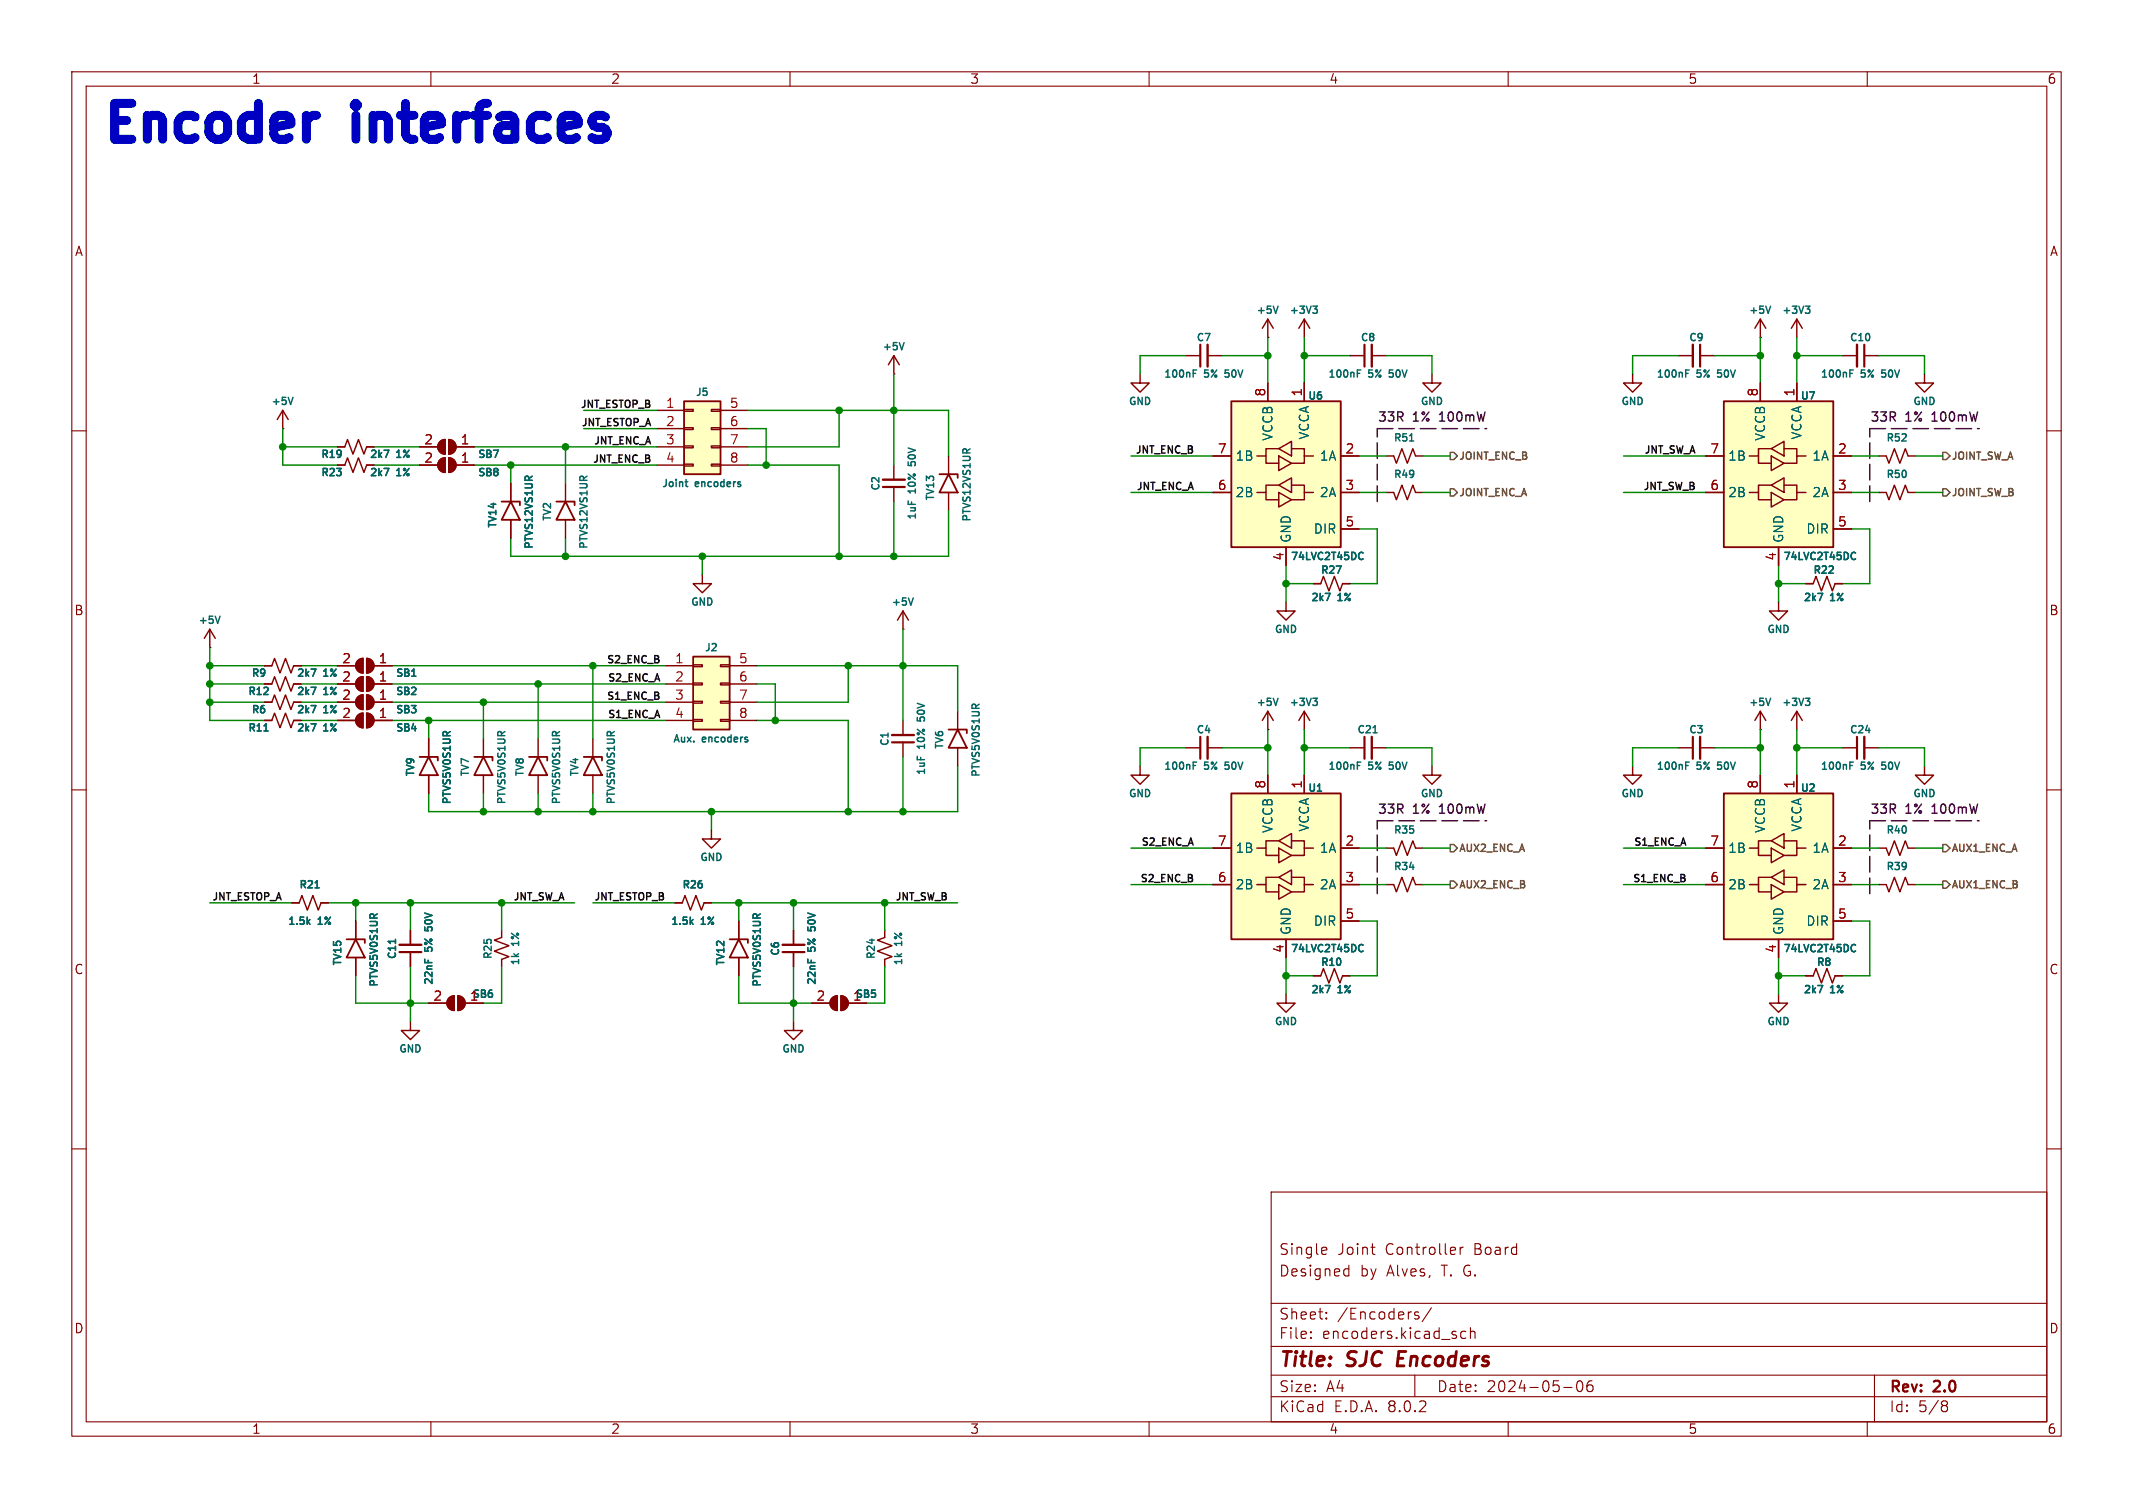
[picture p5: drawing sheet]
<svg xmlns="http://www.w3.org/2000/svg" width="297mm" height="210mm" viewBox="0 0 297 210" stroke-linecap="round" stroke-linejoin="round" font-family="sans-serif">
<g fill="none" stroke="#840000" stroke-width=".15">
<path d="M10 10h277v190h-277zM12 12h273v186h-273zM60 10v2M110 10v2M160 10v2M210 10v2M260 10v2M10 60h2M285 60h2M10 110h2M285 110h2M10 160h2"/>
<path d="M285 160h2M177 166h108v32h-108zM184.2 173.7l.5 .1v.3l-.7 .1M184.7 174.6l-.5 .1M187.4 176.7l.4 .1M187.8 176.2v1.5M187.8 177.6l-.4 .1M190.9 173.7h.6M191.3 174.7h.2M203.3 173.7v1M203.7 173.7l-.2 .1-.2 .2M60 198v2"/>
<path d="M110 198v2M160 198v2M177 194.5h108M177 191.5h108M177 187.5h108M177 181.5h108M182.5 186.3h.1l-.1 .1M182.5 186.3v.1M182.5 185.5v.1M182.5 185.5h.1l-.1 .1M184.7 183.6v.1M184.7 183.6h-.1l.1 .1"/>
<path d="M184.7 182.8v.1M184.7 182.8h-.1l.1 .1M197 183v.1l.5 .2 .1 .1-.1 .2-.1 .1-.4-.1M197 191.5v3M197.5 182.8l-.3-.1-.2 .2M199.3 182.1l-1.3 2M204.1 185.5l-.4-.1-.3 .3v.4l.1 .2 .2 .1 .4-.1M204.7 185.5a.37 .37 0 0 1 .7 .1v.8M204.7 184.9v1.5M210 198v2M217.7 193.2h1.2M219.7 192.4a.36 .36 0 0 1 .3-.1 .36 .36 0 0 1 .3 .3 .77 .77 0 0 1-.4 1.2 .91 .91 0 0 1-.2-1.4z"/>
<path d="M221.7 192.3a.59 .59 0 0 0-.7 .6v.6l.1 .2 .4 .1 .2-.1 .1-.5-.1-.3h-.5l-.2 .3M260 198v2M261 191.5v6.5M270.6 195.1l.4 .1a.31 .31 0 0 1 .2 .3 .31 .31 0 0 1-.3 .2M270.6 195.7h.3M270.9 195.7l.2 .2 .1 .4-.3 .3h-.3"/>
</g>
<path d="M194.8 188.2l-.3 2h1" fill="none" stroke="#840000" stroke-width=".4"/>
<g fill="none" stroke="#840000" stroke-width=".2">
<path d="M227.3 52.1v1.2h1.3l-1.3 1.3-1.2-1.3h1.2M233.7 49.5h2M236.7 49.5h2.1M245.1 47h.1M245.1 44.5v2.5M245.1 44.5l.8 1.2M245.1 44.5l-.8 1.2M250.2 44.5v2.5M250.2 44.5l-.8 1.2M250.2 44.5l.8 1.2M245.1 99.1l-.8 1.2M245.1 99.1v2.5"/>
<path d="M245.1 99.1l.8 1.2M250.2 99.1l.8 1.2M250.2 99.1v2.5M250.2 99.1l-.8 1.2M82.5 102.9v2.5M82.5 108v2.5M245.1 101.6h.1M256.5 104.1h2.1M259.6 104.1h2M261.6 118.1h1l.4 1 .8-2 .7 2 .8-2 .4 1h1M268 106.7v1.3h-1.3l1.3 1.2 1.2-1.2h-1.2M40.6 125.7h1.1l.3-1 .8 2 .8-2 .7 2 .4-1h1"/>
<path d="M69.8 129.5v1.1l-1 .3 2.1 .8-2.1 .8 2.1 .7-1.1 .4v1M261.6 123.2h1l.4 1 .8-2 .7 2 .8-2 .4 1h1M57.1 142.2v1.3h1.3l-1.3 1.3-1.2-1.3h1.2"/>
</g>
<g fill="none" stroke="#006464" stroke-width=".2">
<path d="M234.7 52h.4M234.7 51.5h.5M246.5 42.6l-.3 1M251.4 42.6h.6l-.3 .4 .3 .1v.3l-.2 .2h-.3M246.5 97.2l-.3 1M251.4 97.2h.6l-.3 .4 .3 .1v.4l-.2 .1h-.3M84.6 101.9h.4M85.5 101.9l-.4 .3M257.6 106.6h.3M257.6 106.1h.5M42.9 128.3l.3 .4M43.2 128.1l-.4 .3"/>
<path d="M43.9 123.6h.5"/>
</g>
<path d="M235.7 48v3.1M259.6 102.6v3.1" fill="none" stroke="#840000" stroke-width=".33"/>
<path d="M236.7 48v3.1M258.6 102.6v3.1" fill="none" stroke="#840000" stroke-width=".3"/>
<path d="M81.3 105.4h2.5v.5M82.5 105.4l1.3 2.6h-2.5z" fill="none" stroke="#840000" stroke-width=".25"/>
<path d="M171.4 110.5h15.3v20.3h-15.3z" fill="#ffffc2"/>
<path d="M171.4 110.5h15.3v20.3h-15.3zM48.3 130.8h2.5v.5M49.5 130.8l1.3 2.6h-2.5z" fill="none" stroke="#840000" stroke-width=".25"/>
<g fill="none" stroke="#840000" stroke-width=".2">
<path d="M36.8 97.8h1l.4-1 .8 2 .8-2 .7 2 .4-1h1M47 92.7h2.5M47 95.3h2.5M49.8 92l.4-.2 .3-.1v2a1.02 1.02 0 0 1-.9-.6 1.02 1.02 0 0 1 .2-1.1zM49.8 94.5l.4-.2 .3-.1v2.1a1.02 1.02 0 0 1-.9-.7 1.02 1.02 0 0 1 .2-1.1zM49.8 99.6l.4-.2 .3-.1v2a1.02 1.02 0 0 1-.9-.6 1.02 1.02 0 0 1 .2-1.1zM51.1 91.7a1.02 1.02 0 0 1 1 1 1.02 1.02 0 0 1-1 1zM51.1 94.2a1.02 1.02 0 0 1 1 1.1 1.02 1.02 0 0 1-1 1zM51.1 99.3a1.02 1.02 0 0 1 1 1 1.02 1.02 0 0 1-1 1zM52.1 92.7h2.5M52.1 95.3h2.5M247.6 83.8v1.3h1.3l-1.3 1.3-1.2-1.3h1.2"/>
<path d="M36.8 100.3h1l.4-1 .8 2 .8-2 .7 2 .4-1h1M47 100.3h2.5M52.1 100.3h2.5M168.9 118.1h2.5M176.3 118.1v1h1.8M176.5 108v2.5M178.1 117.1l1.7-1v2zM178.1 117.1h-1.8v1h-1.3M178.1 118.1l1.7 1-1.7 1zM179.8 117.1h1.8v1M181.6 108v2.5M182.9 118.1h-1.3v1h-1.8"/>
<path d="M186.7 118.1h2.5M227.3 106.7v1.3h1.3l-1.3 1.2-1.2-1.2h1.2M233.7 104.1h2M236.7 104.1h2.1M49.5 128.3v2.5M49.5 133.4v2.5M94 125.7h1l.4-1 .7 2 .8-2 .8 2 .3-1h1.1M168.9 123.2h2.5M176.3 123.2v1h1.8M178.1 122.2l1.7-1v2zM178.1 122.2h-1.8v1h-1.3M178.1 123.2l1.7 1-1.7 1z"/>
<path d="M179.1 130.8v2.6M179.8 122.2h1.8v1M182.9 123.2h-1.3v1h-1.8M186.7 123.2h2.5M186.7 128.3h2.5M247.6 138.4v1.3h1.3l-1.3 1.3-1.2-1.3h1.2"/>
</g>
<g fill="none" stroke="#006464" stroke-width=".2">
<path d="M43.3 98.3h.7l-.4 1M57.3 94.2h.6M36.8 101.8h.5M43.3 100.8h.7l-.4 1M183.4 110.2h.6M234.7 106.6h.4M234.7 106.1h.5M51.6 127.3h.4M52.5 127.3l-.5 .3M96.2 128.3l.3 .4M96.5 128.1l-.4 .3M189.4 131.6l.2-.1 .2 .1"/>
<path d="M189.8 132.4l-.2 .1h-.2"/>
</g>
<g fill="#840000" stroke="#840000" stroke-width=".2">
<path d="M51.1 91.7a1.02 1.02 0 0 1 1 1 1.02 1.02 0 0 1-1 1z"/>
<path d="M49.8 92l.4-.2 .3-.1v2a1.02 1.02 0 0 1-.9-.6 1.02 1.02 0 0 1 .2-1.1z"/>
<path d="M51.1 94.2a1.02 1.02 0 0 1 1 1.1 1.02 1.02 0 0 1-1 1z"/>
<path d="M49.8 94.5l.4-.2 .3-.1v2.1a1.02 1.02 0 0 1-.9-.7 1.02 1.02 0 0 1 .2-1.1z"/>
<path d="M51.1 99.3a1.02 1.02 0 0 1 1 1 1.02 1.02 0 0 1-1 1z"/>
<path d="M49.8 99.6l.4-.2 .3-.1v2a1.02 1.02 0 0 1-.9-.6 1.02 1.02 0 0 1 .2-1.1z"/>
</g>
<path d="M236.7 102.6v3.1" fill="none" stroke="#840000" stroke-width=".33"/>
<path d="M235.7 102.6v3.1" fill="none" stroke="#840000" stroke-width=".3"/>
<path d="M171.4 55.9h15.3v20.3h-15.3z" fill="#ffffc2"/>
<path d="M171.4 55.9h15.3v20.3h-15.3zM73.7 105.4h2.5v.5M74.9 105.4l1.3 2.6h-2.5z" fill="none" stroke="#840000" stroke-width=".25"/>
<g fill="none" stroke="#840000" stroke-width=".2">
<path d="M176.5 53.3v2.6M181.6 53.3v2.6M188 49.5h2M191 49.5h2M168.9 63.5h2.5M168.9 68.6h2.5M176.3 68.6v1h1.8M176.3 63.5v1h1.8M178.1 67.6l1.7-1.1v2.1zM178.1 62.5l1.7-1v2zM178.1 67.6h-1.8v1h-1.3M178.1 62.5h-1.8v1h-1.3"/>
<path d="M178.1 68.6l1.7 1-1.7 1zM178.1 63.5l1.7 1-1.7 1zM179.1 76.2v2.5M179.8 67.6h1.8v1M179.8 62.5h1.8v1M182.9 68.6h-1.3v1h-1.8M182.9 63.5h-1.3v1h-1.8M186.7 63.5h2.5M186.7 68.6h2.5M186.7 73.7h2.5M193 68.6h1.1l.3 1 .8-2 .8 2 .7-2 .4 1h1M47 97.8h2.5"/>
<path d="M49.8 97.1l.4-.3h.3v2a1.02 1.02 0 0 1-.9-.6 1.02 1.02 0 0 1 .2-1.1zM51.1 96.8a1.02 1.02 0 0 1 1 1 1.02 1.02 0 0 1-1 1zM52.1 97.8h2.5M176.5 99.1v2.5M176.5 99.1l-.7 1.2M176.5 99.1l.8 1.2M179.1 83.8v1.3h1.2l-1.2 1.3-1.3-1.3h1.3M181.6 99.1v2.5M181.6 99.1l.8 1.2M181.6 99.1l-.8 1.2M182.9 81.3h1l.4-1 .7 2 .8-2 .8 2 .3-1h1.1M74.9 102.9v2.5"/>
<path d="M74.9 108v2.5M99.1 115.6v1.2h1.2l-1.2 1.3-1.3-1.3h1.3M165.1 104.1h2M168.1 104.1h2.1M176.5 101.6h.1M188 104.1h2M191 104.1h2M193 118.1h1.1l.3 1 .8-2 .8 2 .7-2 .4 1h1M199.4 106.7v1.3h-1.3l1.3 1.2 1.3-1.2h-1.3M193 123.2h1.1l.3 1 .8-2 .8 2 .7-2 .4 1h1"/>
</g>
<g fill="none" stroke="#006464" stroke-width=".2">
<path d="M189 52h.3M189 51.5h.5M189.4 77l.2-.1 .2 .1M189.8 77.8l-.2 .1h-.2M178 97.2l-.4 1M182.8 97.2h.6l-.3 .4 .3 .1v.4l-.2 .1h-.3M184.5 82.6h.7l-.4 1M77 101.9h.4M77.9 101.9l-.5 .3M166.1 106.6h.4M166.1 106.1h.5M189 106.6h.3"/>
<path d="M189 106.1h.5M191.2 102.1h.6"/>
</g>
<path d="M191 48v3.1M168.1 102.6v3.1M191 102.6v3.1" fill="none" stroke="#840000" stroke-width=".33"/>
<path d="M190 48v3.1M167.1 102.6v3.1M190 102.6v3.1" fill="none" stroke="#840000" stroke-width=".3"/>
<g fill="#840000" stroke="#840000" stroke-width=".2">
<path d="M51.1 96.8a1.02 1.02 0 0 1 1 1 1.02 1.02 0 0 1-1 1z"/>
<path d="M49.8 97.1l.4-.3h.3v2a1.02 1.02 0 0 1-.9-.6 1.02 1.02 0 0 1 .2-1.1z"/>
</g>
<path d="M240 110.5h15.3v20.3h-15.3z" fill="#ffffc2"/>
<path d="M240 110.5h15.3v20.3h-15.3z" fill="none" stroke="#840000" stroke-width=".25"/>
<g fill="none" stroke="#840000" stroke-width=".2">
<path d="M199.4 52.1v1.2h-1.3l1.3 1.3 1.3-1.3h-1.3M193 63.5h1.1l.3 1 .8-2 .8 2 .7-2 .4 1h1M237.5 118.1h2.5M244.9 118.1v1h1.7M245.1 108v2.5M246.6 117.1l1.8-1v2zM246.6 117.1h-1.7v1h-1.3M246.6 118.1l1.8 1-1.8 1zM248.4 117.1h1.8v1M250.2 108v2.5M251.5 118.1h-1.3v1h-1.8M255.3 118.1h2.5"/>
<path d="M237.5 123.2h2.5M244.9 123.2v1h1.7M246.6 122.2l1.8-1v2zM246.6 122.2h-1.7v1h-1.3M246.6 123.2l1.8 1-1.8 1zM247.6 130.8v2.6M248.4 122.2h1.8v1M251.5 123.2h-1.3v1h-1.8M251.5 135.9h1l.4-1 .7 2 .8-2 .7 2 .4-1h1M255.3 123.2h2.5M255.3 128.3h2.5"/>
</g>
<path d="M196.3 61.4h.5M253.1 137.2h.7l-.4 1M257.9 131.6l.3-.1 .2 .1M258.4 132.4l-.2 .1h-.3" fill="none" stroke="#006464" stroke-width=".2"/>
<path d="M96.5 91.4h5.1v10.2h-5.1z" fill="#ffffc2"/>
<g fill="none" stroke="#840000" stroke-width=".2">
<path d="M124.5 52.1h.1M124.5 49.5l-.8 1.3M124.5 49.5v2.6M124.5 49.5l.7 1.3M92.7 92.7h3.8M92.7 95.3h3.8M92.7 97.8h3.8M96.5 97.7h1.3v.2h-1.3zM96.5 95.1h1.3v.3h-1.3zM96.5 92.6h1.3v.2h-1.3zM100.3 97.7h1.3v.2h-1.3zM100.3 95.1h1.3v.3h-1.3z"/>
<path d="M100.3 92.6h1.3v.2h-1.3zM101.6 92.7h3.8M101.6 95.3h3.8M101.6 97.8h3.8M133.3 99.1v2.5M59.7 102.9v2.5M59.7 108v2.5M67.3 102.9v2.5M67.3 108v2.5M92.7 100.3h3.8M96.5 100.2h1.3v.3h-1.3zM100.3 100.2h1.3v.3h-1.3z"/>
<path d="M101.6 100.3h3.8M125.7 100.3v2.1M125.7 103.4v2M133.3 104.1v2.6M102.9 128.3v2.5M102.9 133.4v2.5M110.5 129.5v2.1M110.5 132.6v2M110.5 142.2v1.3h1.3l-1.3 1.3-1.3-1.3h1.3"/>
</g>
<path d="M96.5 91.4h5.1v10.2h-5.1zM58.4 105.4h2.6v.5M59.7 105.4l1.3 2.6h-2.6zM66 105.4h2.6v.5M67.3 105.4l1.3 2.6h-2.6zM132.1 101.6h2.5v.5M133.3 101.6l1.3 2.5h-2.5zM101.6 130.8h2.5v.5M102.9 130.8l1.2 2.6h-2.5z" fill="none" stroke="#840000" stroke-width=".25"/>
<path d="M125.9 47.7l-.3 1M135.4 98.1h.4M136.3 98.1l-.4 .3M61.8 101.9h.3M62.7 101.9l-.5 .3M69.4 101.9h.3M70.3 101.9l-.5 .3M103.8 103h.3v.2l-.1 .1h-.2M103.8 102.7h.3M105 127.3h.3M105.9 127.3l-.5 .3M112.5 133.6v.5" fill="none" stroke="#006464" stroke-width=".2"/>
<path d="M124.2 102.4h3.1M109 131.6h3" fill="none" stroke="#840000" stroke-width=".33"/>
<path d="M124.2 103.4h3.1M109 132.6h3" fill="none" stroke="#840000" stroke-width=".3"/>
<path d="M240 55.9h15.3v20.3h-15.3z" fill="#ffffc2"/>
<path d="M240 55.9h15.3v20.3h-15.3z" fill="none" stroke="#840000" stroke-width=".25"/>
<g fill="none" stroke="#840000" stroke-width=".2">
<path d="M39.4 59.7h.1M39.4 57.2l-.8 1.2M39.4 57.2v2.5M39.4 57.2l.7 1.2M245.1 53.3v2.6M250.2 53.3v2.6M237.5 63.5h2.5M237.5 68.6h2.5M244.9 68.6v1h1.7M244.9 63.5v1h1.7M246.6 67.6l1.8-1.1v2.1zM246.6 62.5l1.8-1v2z"/>
<path d="M246.6 67.6h-1.7v1h-1.3M246.6 62.5h-1.7v1h-1.3M246.6 68.6l1.8 1-1.8 1zM246.6 63.5l1.8 1-1.8 1zM247.6 76.2v2.5M248.4 67.6h1.8v1M248.4 62.5h1.8v1M251.5 68.6h-1.3v1h-1.8M251.5 63.5h-1.3v1h-1.8M255.3 63.5h2.5M255.3 68.6h2.5M255.3 73.7h2.5"/>
</g>
<path d="M40.8 55.3l-.3 1M257.9 77l.3-.1 .2 .1M258.4 77.8l-.2 .1h-.3" fill="none" stroke="#006464" stroke-width=".2"/>
<path d="M95.2 55.9h5.1v10.1h-5.1z" fill="#ffffc2"/>
<g fill="none" stroke="#840000" stroke-width=".2">
<path d="M91.4 57.2h3.8M91.4 59.7h3.8M95.2 59.6h1.3v.2h-1.3zM95.2 57h1.3v.3h-1.3zM99.1 59.6h1.2v.2h-1.2zM99.1 57h1.2v.3h-1.2zM100.3 57.2h3.8M100.3 59.7h3.8M158.7 52.1v1.2h1.3l-1.3 1.3-1.2-1.3h1.2M165.1 49.5h2M168.1 49.5h2.1M176.5 47h.1"/>
<path d="M176.5 44.5l-.7 1.2M176.5 44.5v2.5M176.5 53.3v2.6M176.5 44.5l.8 1.2M181.6 44.5l.8 1.2M181.6 44.5v2.5M181.6 53.3v2.6M181.6 44.5l-.8 1.2M245.1 53.3v2.6M250.2 53.3v2.6M256.5 49.5h2.1M259.6 49.5h2"/>
<path d="M268 52.1v1.2h-1.3l1.3 1.3 1.2-1.3h-1.2M47 64.8h1l.4-1 .7 2 .8-2 .8 2 .4-1h1M47 62.2h1l.4-1 .7 2 .8-2 .8 2 .4-1h1M58.4 62.2h2.6M58.4 64.8h2.6M61.3 64.1l.3-.3h.4v2a1.02 1.02 0 0 1-1-.6 1.02 1.02 0 0 1 .3-1.1zM61.3 61.5l.3-.2 .4-.1v2a1.02 1.02 0 0 1-1-.6 1.02 1.02 0 0 1 .3-1.1zM62.5 63.8a1.02 1.02 0 0 1 1 1 1.02 1.02 0 0 1-1 1zM62.5 61.2a1.02 1.02 0 0 1 1 1 1.02 1.02 0 0 1-1 1zM63.5 62.2h2.5M63.5 64.8h2.5M71.1 67.3v2.6"/>
<path d="M71.1 72.4v2.5M78.7 67.3v2.6M78.7 72.4v2.5M91.4 62.2h3.8M91.4 64.8h3.8M95.2 64.6h1.3v.3h-1.3zM95.2 62.1h1.3v.3h-1.3zM99.1 64.6h1.2v.3h-1.2zM99.1 62.1h1.2v.3h-1.2zM100.3 62.2h3.8M100.3 64.8h3.8M124.5 64.8v2"/>
<path d="M124.5 67.8v2.1M132.1 63.5v2.5M132.1 68.6v2.5M168.9 68.6h2.5M168.9 63.5h2.5M179.1 76.2v2.5M186.7 68.6h2.5M186.7 63.5h2.5M186.7 73.7h2.5M237.5 68.6h2.5M237.5 63.5h2.5M247.6 76.2v2.5"/>
<path d="M255.3 68.6h2.5M255.3 63.5h2.5M255.3 73.7h2.5M261.6 68.6h1l.4 1 .8-2 .7 2 .8-2 .4 1h1M261.6 63.5h1l.4 1 .8-2 .7 2 .8-2 .4 1h1M29.2 90.2h.1M29.2 87.6l-.8 1.3M29.2 87.6v2.6M29.2 87.6l.8 1.3M36.8 95.3h1l.4-1.1 .8 2.1 .8-2.1 .7 2.1 .4-1h1M36.8 92.7h1l.4-1 .8 2 .8-2 .7 2 .4-1h1M36.8 97.8h1"/>
<path d="M40.9 97.8h1M47 95.3h2.5M47 92.7h2.5M47 97.8h2.5M52.1 95.3h2.5M52.1 92.7h2.5M52.1 97.8h2.5M97.8 80v1.3h1.3l-1.3 1.3-1.3-1.3h1.3M125.7 87.6h.1M125.7 85.1l-.7 1.3M125.7 85.1v2.5M125.7 85.1l.8 1.3"/>
<path d="M182.9 81.3h1M186.9 81.3h1.1M251.5 81.3h1l.4-1 .7 2 .8-2 .7 2 .4-1h1M36.8 100.3h1M40.9 100.3h1M47 100.3h2.5M52.1 100.3h2.5M59.7 102.9v2.5M59.7 108v2.5M158.7 106.7v1.3h1.3l-1.3 1.2-1.2-1.2h1.2M168.9 118.1h2.5M176.5 108v2.5"/>
<path d="M181.6 108v2.5M186.7 118.1h2.5M237.5 118.1h2.5M245.1 108v2.5M250.2 108v2.5M255.3 118.1h2.5M40.6 125.7h1.1M44.7 125.7h1M49.5 128.3v2.5M49.5 133.4v2.5M57.1 129.5v2.1M57.1 132.6v2"/>
<path d="M59.7 139.7h2.5M62.5 139l.4-.3h.3v2a1.02 1.02 0 0 1-.9-.6 1.02 1.02 0 0 1 .2-1.1zM63.8 138.7a1.02 1.02 0 0 1 1 1 1.02 1.02 0 0 1-1 1zM64.8 139.7h2.5M94 125.7h1M98 125.7h1.1M102.9 128.3v2.5M102.9 133.4v2.5M110.5 129.5v2.1M110.5 132.6v2M113 139.7h2.6M115.9 139l.3-.3h.4v2a1.02 1.02 0 0 1-.9-.6 1.02 1.02 0 0 1 .2-1.1z"/>
<path d="M117.1 138.7a1.02 1.02 0 0 1 1 1 1.02 1.02 0 0 1-1 1zM118.1 139.7h2.5M123.2 129.5v1.1l-1 .3 2 .8-2 .8 2 .7-1 .4v1M168.9 123.2h2.5M179.1 138.4v1.3h1.2l-1.2 1.3-1.3-1.3h1.3M179.1 130.8v2.6M182.9 135.9h1l.4-1 .7 2 .8-2 .8 2 .3-1h1.1M186.7 123.2h2.5M186.7 128.3h2.5M237.5 123.2h2.5M247.6 130.8v2.6M251.5 135.9h1"/>
<path d="M255.3 123.2h2.5M255.3 128.3h2.5M255.5 135.9h1"/>
</g>
<path d="M95.2 55.9h5.1v10.1h-5.1zM69.8 69.9h2.6v.5M71.1 69.9l1.3 2.5h-2.6zM77.5 69.9h2.5v.5M78.7 69.9l1.3 2.5h-2.5zM130.8 66h2.5v.5M132.1 66l1.2 2.6h-2.5z" fill="none" stroke="#840000" stroke-width=".25"/>
<g fill="none" stroke="#006464" stroke-width=".2">
<path d="M166.1 52h.4M166.1 51.5h.5M178 42.6l-.4 1M182.8 42.6h.6l-.3 .4 .3 .1v.3l-.2 .2h-.3M257.6 52h.3M257.6 51.5h.5M53.5 65.2h.6l-.4 1M53.5 62.7h.6l-.4 1M73.2 66.4h.3M74.1 66.3l-.5 .4M80.8 66.4h.4M81.7 66.3l-.4 .4"/>
<path d="M95.4 67.1h.4M95.5 66.8v.8l.3 .2M102.9 67.1h.2M102.9 67.4l.2 .1v.1l-.1 .2h-.2M134.2 62.6h.3M135.1 62.5l-.5 .3M189.4 77l.2-.1 .2 .1M189.8 77.8l-.2 .1h-.2M257.9 77l.3-.1 .2 .1M258.4 77.8l-.2 .1h-.3M30.6 85.8l-.3 1M43.3 95.7h.7l-.4 1"/>
<path d="M43.3 93.2h.7l-.4 1M43.3 98.3h.7l-.4 1M57.3 94.2h.6M127.2 83.3l-.4 1M184.5 82.6h.7l-.4 1M253.1 82.6h.7l-.4 1M36.8 101.8h.5M43.3 100.8h.7l-.4 1M61.8 101.9h.3M62.7 101.9l-.5 .3M183.4 110.2h.6M42.9 128.3l.3 .4"/>
<path d="M43.2 128.1l-.4 .3M43.9 123.6h.5M51.6 127.3h.4M52.5 127.3l-.5 .3M55.1 130.8v.6M59.1 133.6v.5M96.2 128.3l.3 .4M96.5 128.1l-.4 .3M105 127.3h.3M105.9 127.3l-.5 .3M112.5 133.6v.5M184.5 137.2h.7l-.4 1"/>
<path d="M189.4 131.6l.2-.1 .2 .1M189.8 132.4l-.2 .1h-.2M253.1 137.2h.7l-.4 1M257.9 131.6l.3-.1 .2 .1M258.4 132.4l-.2 .1h-.3"/>
</g>
<g fill="#840000" stroke="#840000" stroke-width=".2">
<path d="M117.1 138.7a1.02 1.02 0 0 1 1 1 1.02 1.02 0 0 1-1 1z"/>
<path d="M115.9 139l.3-.3h.4v2a1.02 1.02 0 0 1-.9-.6 1.02 1.02 0 0 1 .2-1.1z"/>
<path d="M62.5 63.8a1.02 1.02 0 0 1 1 1 1.02 1.02 0 0 1-1 1z"/>
<path d="M61.3 64.1l.3-.3h.4v2a1.02 1.02 0 0 1-1-.6 1.02 1.02 0 0 1 .3-1.1z"/>
<path d="M63.8 138.7a1.02 1.02 0 0 1 1 1 1.02 1.02 0 0 1-1 1z"/>
<path d="M62.5 139l.4-.3h.3v2a1.02 1.02 0 0 1-.9-.6 1.02 1.02 0 0 1 .2-1.1z"/>
<path d="M62.5 61.2a1.02 1.02 0 0 1 1 1 1.02 1.02 0 0 1-1 1z"/>
<path d="M61.3 61.5l.3-.2 .4-.1v2a1.02 1.02 0 0 1-1-.6 1.02 1.02 0 0 1 .3-1.1z"/>
</g>
<path d="M168.1 48v3.1M258.6 48v3.1M122.9 66.8h3.1M55.6 131.6h3.1" fill="none" stroke="#840000" stroke-width=".33"/>
<path d="M167.1 48v3.1M259.6 48v3.1M122.9 67.8h3.1M55.6 132.6h3.1" fill="none" stroke="#840000" stroke-width=".3"/>
<path d="M201.9 63h.5l.5 .5-.5 .5h-.5zM201.9 68.1h.5l.5 .5-.5 .5h-.5zM270.5 63h.5l.5 .5-.5 .5h-.5zM270.5 68.1h.5l.5 .5-.5 .5h-.5zM201.9 117.6h.5l.5 .5-.5 .5h-.5zM270.5 117.6h.5l.5 .5-.5 .5h-.5zM201.9 122.7h.5l.5 .5-.5 .5h-.5zM270.5 122.7h.5l.5 .5-.5 .5h-.5z" fill="none" stroke="#725600" stroke-width=".2"/>
<path d="M191.8 59.7h15.2M260.3 59.7h15.3M191.8 69.9v-10.2M260.3 69.9v-10.2M191.8 114.3h15.2M260.3 114.3h15.3M191.8 124.5v-10.2M260.3 124.5v-10.2" fill="none" stroke="#480048" stroke-width=".2" stroke-dasharray="2.2 .8"/>
<g fill="none" stroke="#008400" stroke-width=".2">
<path d="M39.4 59.7v5.1h7.6M81.3 57.2h10.1M81.3 59.7h10.1M104.1 57.2h28v6.3M104.1 59.7h2.6v5.1M116.8 57.2v5h-12.7M124.5 52.1v12.7M165.1 49.5h-6.4v2.6M170.2 49.5h6.3M176.5 47v6.3M181.6 49.5h6.4M181.6 47v6.3"/>
<path d="M193 49.5h6.4v2.6M233.7 49.5h-6.4v2.6M238.8 49.5h6.3M245.1 47v6.3M250.2 49.5h6.3M250.2 47v6.3M261.6 49.5h6.4v2.6M39.4 62.2h7.6M52.1 62.2h6.3M52.1 64.8h6.3M66 62.2h25.4M66 64.8h25.4"/>
<path d="M71.1 64.8v2.5M78.7 62.2v5.1M78.7 74.9v2.6M97.8 77.5v2.5M104.1 64.8h12.7v12.7M124.5 69.9v7.6M132.1 71.1v6.4h-61v-2.6M157.5 68.6h11.4M157.5 63.5h11.4M179.1 78.7v5.1M189.2 68.6h3.8M189.2 63.5h3.8"/>
<path d="M189.2 73.7h2.6v7.6h-3.8M198.1 68.6h3.8M198.1 63.5h3.8M226.1 68.6h11.4M226.1 63.5h11.4M247.6 78.7v5.1M257.8 68.6h3.8M257.8 63.5h3.8M257.8 73.7h2.5v7.6h-3.8M266.7 68.6h3.8M266.7 63.5h3.8M29.2 95.3h7.6"/>
<path d="M29.2 97.8h7.6M29.2 92.7h7.6M29.2 90.2v10.1h7.6M41.9 95.3h5.1M41.9 97.8h5.1M41.9 92.7h5.1M54.6 95.3h38.1M54.6 97.8h38.1M54.6 92.7h38.1M67.3 97.8v5.1M74.9 95.3v7.6M82.5 92.7v10.2"/>
<path d="M105.4 95.3h2.5v5M105.4 92.7h27.9v6.4M118.1 92.7v5.1h-12.7M125.7 87.6v12.7M179.1 81.3h3.8M247.6 81.3h3.9M41.9 100.3h5.1M54.6 100.3h38.1M59.7 100.3v2.6M67.3 110.5v2.5M74.9 110.5v2.5M82.5 110.5v2.5"/>
<path d="M99.1 113v2.6M105.4 100.3h12.7v12.7M125.7 105.4v7.6M133.3 106.7v6.3h-73.6v-2.5M157.5 118.1h11.4M165.1 104.1h-6.4v2.6M170.2 104.1h6.3M176.5 101.6v6.4M181.6 104.1h6.4M181.6 101.6v6.4M189.2 118.1h3.8M193 104.1h6.4v2.6"/>
<path d="M198.1 118.1h3.8M226.1 118.1h11.4M233.7 104.1h-6.4v2.6M238.8 104.1h6.3M245.1 101.6v6.4M250.2 104.1h6.3M250.2 101.6v6.4M257.8 118.1h3.8M261.6 104.1h6.4v2.6M266.7 118.1h3.8M29.2 125.7h11.4M45.7 125.7h34.3"/>
<path d="M49.5 135.9v3.8h10.2M49.5 125.7v2.6M57.1 125.7v3.8M57.1 134.6v7.6M69.8 134.6v5.1h-2.5M69.8 125.7v3.8M82.5 125.7h11.5M99.1 125.7h34.2M102.9 135.9v3.8h10.1M102.9 125.7v2.6M110.5 125.7v3.8M110.5 134.6v7.6"/>
<path d="M123.2 125.7v3.8M123.2 134.6v5.1h-2.6M157.5 123.2h11.4M179.1 133.4v5M179.1 135.9h3.8M189.2 128.3h2.6v7.6h-3.8M189.2 123.2h3.8M198.1 123.2h3.8M226.1 123.2h11.4M247.6 135.9h3.9M247.6 133.4v5M257.8 128.3h2.5v7.6h-3.8"/>
<path d="M257.8 123.2h3.8M266.7 123.2h3.8"/>
</g>
<g fill="#008400" stroke="#008400" stroke-width=".15">
<circle cx="118.1" cy="92.7" r=".46"/>
<circle cx="125.7" cy="92.7" r=".46"/>
<circle cx="124.5" cy="77.5" r=".46"/>
<circle cx="124.5" cy="57.2" r=".46"/>
<circle cx="179.1" cy="81.3" r=".46"/>
<circle cx="181.6" cy="104.1" r=".46"/>
<circle cx="176.5" cy="104.1" r=".46"/>
<circle cx="176.5" cy="49.5" r=".46"/>
<circle cx="181.6" cy="49.5" r=".46"/>
<circle cx="179.1" cy="135.9" r=".46"/>
<circle cx="247.6" cy="135.9" r=".46"/>
<circle cx="250.2" cy="49.5" r=".46"/>
<circle cx="245.1" cy="49.5" r=".46"/>
<circle cx="245.1" cy="104.1" r=".46"/>
<circle cx="250.2" cy="104.1" r=".46"/>
<circle cx="247.6" cy="81.3" r=".46"/>
<circle cx="78.7" cy="62.2" r=".46"/>
<circle cx="116.8" cy="57.2" r=".46"/>
<circle cx="106.7" cy="64.8" r=".46"/>
<circle cx="116.8" cy="77.5" r=".46"/>
<circle cx="97.8" cy="77.5" r=".46"/>
<circle cx="78.7" cy="77.5" r=".46"/>
<circle cx="82.5" cy="92.7" r=".46"/>
<circle cx="71.1" cy="64.8" r=".46"/>
<circle cx="29.2" cy="97.8" r=".46"/>
<circle cx="29.2" cy="92.7" r=".46"/>
<circle cx="29.2" cy="95.3" r=".46"/>
<circle cx="39.4" cy="62.2" r=".46"/>
<circle cx="67.3" cy="97.8" r=".46"/>
<circle cx="74.9" cy="95.3" r=".46"/>
<circle cx="69.8" cy="125.7" r=".46"/>
<circle cx="82.5" cy="113" r=".46"/>
<circle cx="110.5" cy="125.7" r=".46"/>
<circle cx="102.9" cy="125.7" r=".46"/>
<circle cx="74.9" cy="113" r=".46"/>
<circle cx="67.3" cy="113" r=".46"/>
<circle cx="57.1" cy="125.7" r=".46"/>
<circle cx="57.1" cy="139.7" r=".46"/>
<circle cx="49.5" cy="125.7" r=".46"/>
<circle cx="59.7" cy="100.3" r=".46"/>
<circle cx="118.1" cy="113" r=".46"/>
<circle cx="125.7" cy="113" r=".46"/>
<circle cx="110.5" cy="139.7" r=".46"/>
<circle cx="123.2" cy="125.7" r=".46"/>
<circle cx="99.1" cy="113" r=".46"/>
<circle cx="107.9" cy="100.3" r=".46"/>
</g>
<g font-size="7" fill="#0000c2">
<text x="14" y="20.1">Encoder</text>
<text x="50.3" y="20.1">interfaces</text>
</g>
<g font-size="2.8" fill="#840000">
<text x="178" y="190.9">Title:</text>
<text x="187.7" y="190.9">SJC</text>
<text x="195.4" y="190.9">Encoders</text>
</g>
<g font-size="2.1" fill="#840000">
<text x="178" y="178">Designed</text>
<text x="178" y="175">Single</text>
<text x="186.2" y="175">Joint</text>
<text x="189.4" y="178">by</text>
<text x="193" y="175">Controller</text>
<text x="193.2" y="178">Alves,</text>
<text x="200.9" y="178">T. G.</text>
<text x="205.4" y="175">Board</text>
<text x="178" y="184">Sheet:</text>
<text x="186.2" y="184">/Encoders/</text>
<text x="178" y="186.7">File:</text>
<text x="184.1" y="186.7">encoders.kicad_sch</text>
<text x="178" y="196.9">KiCad</text>
<text x="178" y="194.1">Size:</text>
<text x="184.7" y="194.1">A4</text>
<text x="185.7" y="196.9">E.D.A.</text>
<text x="193.3" y="196.9">8.0.2</text>
<text x="200" y="194.1">Date:</text>
<text x="207" y="194.1">2024-05-06</text>
<text x="263" y="194.3">Rev:</text>
<text x="263" y="196.9">Id:</text>
<text x="267.1" y="196.9">5/8</text>
<text x="269.4" y="194.3">2.0</text>
</g>
<g font-size="1.8" fill="#840000">
<text x="35" y="11.9">1</text>
<text x="85" y="11.9">2</text>
<text x="135" y="11.9">3</text>
<text x="185" y="11.9">4</text>
<text x="235" y="11.9">5</text>
<text x="285" y="11.9">6</text>
<text x="10.3" y="35.9">A</text>
<text x="285.3" y="35.9">A</text>
<text x="10.3" y="85.9">B</text>
<text x="285.3" y="85.9">B</text>
<text x="10.3" y="135.9">C</text>
<text x="285.3" y="135.9">C</text>
<text x="10.3" y="185.9">D</text>
<text x="285.3" y="185.9">D</text>
<text x="35" y="199.9">1</text>
<text x="85" y="199.9">2</text>
<text x="135" y="199.9">3</text>
<text x="185" y="199.9">4</text>
<text x="235" y="199.9">5</text>
<text x="285" y="199.9">6</text>
</g>
<g font-size="1.8" fill="#a90000">
<text x="92.6" y="56.9">1</text>
<text x="92.6" y="59.4">2</text>
<text x="101.5" y="56.9">5</text>
<text x="101.5" y="59.4">6</text>
<text x="176.3" y="55.3" transform="rotate(-90 176.3 55.3)">8</text>
<text x="181.4" y="55.3" transform="rotate(-90 181.4 55.3)">1</text>
<text x="244.9" y="55.3" transform="rotate(-90 244.9 55.3)">8</text>
<text x="249.9" y="55.3" transform="rotate(-90 249.9 55.3)">1</text>
<text x="59" y="64.5">2</text>
<text x="59" y="62">2</text>
<text x="64.1" y="64.5">1</text>
<text x="64.1" y="62">1</text>
<text x="92.6" y="62">3</text>
<text x="92.6" y="64.5">4</text>
<text x="101.5" y="62">7</text>
<text x="101.5" y="64.5">8</text>
<text x="169.5" y="63.2">7</text>
<text x="187.3" y="63.2">2</text>
<text x="238.1" y="63.2">7</text>
<text x="255.8" y="63.2">2</text>
<text x="169.5" y="68.3">6</text>
<text x="187.3" y="68.3">3</text>
<text x="238.1" y="68.3">6</text>
<text x="255.8" y="68.3">3</text>
<text x="187.3" y="73.4">5</text>
<text x="255.8" y="73.4">5</text>
<text x="178.8" y="78.2" transform="rotate(-90 178.8 78.2)">4</text>
<text x="247.4" y="78.2" transform="rotate(-90 247.4 78.2)">4</text>
<text x="47.6" y="92.5">2</text>
<text x="47.6" y="95">2</text>
<text x="52.6" y="92.5">1</text>
<text x="52.6" y="95">1</text>
<text x="93.9" y="92.5">1</text>
<text x="93.9" y="95">2</text>
<text x="102.8" y="92.5">5</text>
<text x="102.8" y="95">6</text>
<text x="47.6" y="100.1">2</text>
<text x="47.6" y="97.5">2</text>
<text x="52.6" y="100.1">1</text>
<text x="52.6" y="97.5">1</text>
<text x="93.9" y="97.5">3</text>
<text x="93.9" y="100.1">4</text>
<text x="102.8" y="97.5">7</text>
<text x="102.8" y="100.1">8</text>
<text x="176.3" y="109.9" transform="rotate(-90 176.3 109.9)">8</text>
<text x="181.4" y="109.9" transform="rotate(-90 181.4 109.9)">1</text>
<text x="244.9" y="109.9" transform="rotate(-90 244.9 109.9)">8</text>
<text x="249.9" y="109.9" transform="rotate(-90 249.9 109.9)">1</text>
<text x="169.5" y="117.9">7</text>
<text x="187.3" y="117.9">2</text>
<text x="238.1" y="117.9">7</text>
<text x="255.8" y="117.9">2</text>
<text x="169.5" y="122.9">6</text>
<text x="187.3" y="122.9">3</text>
<text x="238.1" y="122.9">6</text>
<text x="255.8" y="122.9">3</text>
<text x="187.3" y="128">5</text>
<text x="255.8" y="128">5</text>
<text x="178.8" y="132.8" transform="rotate(-90 178.8 132.8)">4</text>
<text x="247.4" y="132.8" transform="rotate(-90 247.4 132.8)">4</text>
<text x="60.3" y="139.4">2</text>
<text x="65.3" y="139.4">1</text>
<text x="113.6" y="139.4">2</text>
<text x="118.7" y="139.4">1</text>
</g>
<g font-size="1.8" fill="#480048">
<text x="191.8" y="58.8">33R</text>
<text x="196.8" y="58.8">1%</text>
<text x="200.7" y="58.8">100mW</text>
<text x="260.3" y="58.8">33R</text>
<text x="265.4" y="58.8">1%</text>
<text x="269.3" y="58.8">100mW</text>
<text x="191.8" y="113.4">33R</text>
<text x="196.8" y="113.4">1%</text>
<text x="200.7" y="113.4">100mW</text>
<text x="260.3" y="113.4">33R</text>
<text x="265.4" y="113.4">1%</text>
<text x="269.3" y="113.4">100mW</text>
</g>
<g font-size="1.8" fill="#006464">
<text x="172" y="64.4">1B</text>
<text x="177.4" y="61.5" transform="rotate(-90 177.4 61.5)">VCCB</text>
<text x="182.5" y="61.3" transform="rotate(-90 182.5 61.3)">VCCA</text>
<text x="183.7" y="64.4">1A</text>
<text x="240.5" y="64.4">1B</text>
<text x="246" y="61.5" transform="rotate(-90 246 61.5)">VCCB</text>
<text x="251.1" y="61.3" transform="rotate(-90 251.1 61.3)">VCCA</text>
<text x="252.3" y="64.4">1A</text>
<text x="172" y="69.4">2B</text>
<text x="183.7" y="69.4">2A</text>
<text x="240.5" y="69.4">2B</text>
<text x="252.3" y="69.4">2A</text>
<text x="179.9" y="75.7" transform="rotate(-90 179.9 75.7)">GND</text>
<text x="182.8" y="74.5">DIR</text>
<text x="248.5" y="75.7" transform="rotate(-90 248.5 75.7)">GND</text>
<text x="251.4" y="74.5">DIR</text>
<text x="172" y="119">1B</text>
<text x="177.4" y="116.1" transform="rotate(-90 177.4 116.1)">VCCB</text>
<text x="182.5" y="115.9" transform="rotate(-90 182.5 115.9)">VCCA</text>
<text x="183.7" y="119">1A</text>
<text x="240.5" y="119">1B</text>
<text x="246" y="116.1" transform="rotate(-90 246 116.1)">VCCB</text>
<text x="251.1" y="115.9" transform="rotate(-90 251.1 115.9)">VCCA</text>
<text x="252.3" y="119">1A</text>
<text x="172" y="124.1">2B</text>
<text x="183.7" y="124.1">2A</text>
<text x="240.5" y="124.1">2B</text>
<text x="252.3" y="124.1">2A</text>
<text x="179.9" y="130.3" transform="rotate(-90 179.9 130.3)">GND</text>
<text x="182.8" y="129.1">DIR</text>
<text x="248.5" y="130.3" transform="rotate(-90 248.5 130.3)">GND</text>
<text x="251.4" y="129.1">DIR</text>
</g>
<g font-size="1.4" fill="#006464">
<text x="166.5" y="47.8">C7</text>
<text x="174.8" y="44">+5V</text>
<text x="179.4" y="44">+3V3</text>
<text x="189.3" y="47.8">C8</text>
<text x="235" y="47.8">C9</text>
<text x="243.4" y="44">+5V</text>
<text x="248" y="44">+3V3</text>
<text x="257.4" y="47.8">C10</text>
<text x="122.7" y="49.1">+5V</text>
<text x="161.9" y="52.9">100nF</text>
<text x="167.7" y="52.9">5%</text>
<text x="171" y="52.9">50V</text>
<text x="184.8" y="52.9">100nF</text>
<text x="190.6" y="52.9">5%</text>
<text x="193.8" y="52.9">50V</text>
<text x="230.5" y="52.9">100nF</text>
<text x="236.3" y="52.9">5%</text>
<text x="239.6" y="52.9">50V</text>
<text x="253.4" y="52.9">100nF</text>
<text x="259.2" y="52.9">5%</text>
<text x="262.4" y="52.9">50V</text>
<text x="37.6" y="56.7">+5V</text>
<text x="96.7" y="55.4">J5</text>
<text x="157" y="56.7">GND</text>
<text x="182" y="55.9">U6</text>
<text x="197.7" y="56.7">GND</text>
<text x="225.6" y="56.7">GND</text>
<text x="250.6" y="55.9">U7</text>
<text x="266.2" y="56.7">GND</text>
<text x="44.6" y="64">R19</text>
<text x="51.4" y="64">2k7</text>
<text x="55.2" y="64">1%</text>
<text x="66.4" y="64">SB7</text>
<text x="127.8" y="64.4" transform="rotate(-90 127.8 64.4)">50V</text>
<text x="193.9" y="61.8">R51</text>
<text x="262.5" y="61.8">R52</text>
<text x="44.6" y="66.6">R23</text>
<text x="51.4" y="66.6">2k7</text>
<text x="55.2" y="66.6">1%</text>
<text x="66.4" y="66.6">SB8</text>
<text x="92" y="68.1">Joint</text>
<text x="96.8" y="68.1">encoders</text>
<text x="122.7" y="68.5" transform="rotate(-90 122.7 68.5)">C2</text>
<text x="127.8" y="68.7" transform="rotate(-90 127.8 68.7)">10%</text>
<text x="130.3" y="69.9" transform="rotate(-90 130.3 69.9)">TV13</text>
<text x="193.9" y="66.8">R49</text>
<text x="262.5" y="66.8">R50</text>
<text x="69.4" y="73.7" transform="rotate(-90 69.4 73.7)">TV14</text>
<text x="74.5" y="76.6" transform="rotate(-90 74.5 76.6)">PTVS12VS1UR</text>
<text x="77" y="72.7" transform="rotate(-90 77 72.7)">TV2</text>
<text x="82.1" y="76.6" transform="rotate(-90 82.1 76.6)">PTVS12VS1UR</text>
<text x="127.8" y="72.5" transform="rotate(-90 127.8 72.5)">1uF</text>
<text x="135.4" y="72.8" transform="rotate(-90 135.4 72.8)">PTVS12VS1UR</text>
<text x="179.6" y="78.3">74LVC2T45DC</text>
<text x="182.4" y="84">2k7</text>
<text x="183.8" y="80.2">R27</text>
<text x="186.3" y="84">1%</text>
<text x="248.2" y="78.3">74LVC2T45DC</text>
<text x="251" y="84">2k7</text>
<text x="252.3" y="80.2">R22</text>
<text x="254.9" y="84">1%</text>
<text x="27.5" y="87.2">+5V</text>
<text x="96.1" y="84.6">GND</text>
<text x="124" y="84.6">+5V</text>
<text x="177.3" y="88.4">GND</text>
<text x="245.9" y="88.4">GND</text>
<text x="34.9" y="94.5">R9</text>
<text x="41.2" y="94.5">2k7</text>
<text x="45.1" y="94.5">1%</text>
<text x="55" y="94.5">SB1</text>
<text x="98" y="91">J2</text>
<text x="34.4" y="97.1">R12</text>
<text x="34.9" y="99.6">R6</text>
<text x="41.2" y="99.6">2k7</text>
<text x="41.2" y="97.1">2k7</text>
<text x="45.1" y="99.6">1%</text>
<text x="45.1" y="97.1">1%</text>
<text x="55" y="97.1">SB2</text>
<text x="55" y="99.6">SB3</text>
<text x="129.1" y="100" transform="rotate(-90 129.1 100)">50V</text>
<text x="174.8" y="98.6">+5V</text>
<text x="179.4" y="98.6">+3V3</text>
<text x="243.4" y="98.6">+5V</text>
<text x="248" y="98.6">+3V3</text>
<text x="34.4" y="102.1">R11</text>
<text x="41.2" y="102.1">2k7</text>
<text x="45.1" y="102.1">1%</text>
<text x="55" y="102.1">SB4</text>
<text x="93.6" y="103.7">Aux.</text>
<text x="97.8" y="103.7">encoders</text>
<text x="124" y="104" transform="rotate(-90 124 104)">C1</text>
<text x="129.1" y="104.2" transform="rotate(-90 129.1 104.2)">10%</text>
<text x="131.6" y="104.5" transform="rotate(-90 131.6 104.5)">TV6</text>
<text x="161.9" y="107.5">100nF</text>
<text x="166.5" y="102.4">C4</text>
<text x="167.7" y="107.5">5%</text>
<text x="171" y="107.5">50V</text>
<text x="184.8" y="107.5">100nF</text>
<text x="188.8" y="102.4">C21</text>
<text x="190.6" y="107.5">5%</text>
<text x="193.8" y="107.5">50V</text>
<text x="230.5" y="107.5">100nF</text>
<text x="235" y="102.4">C3</text>
<text x="236.3" y="107.5">5%</text>
<text x="239.6" y="107.5">50V</text>
<text x="253.4" y="107.5">100nF</text>
<text x="257.4" y="102.4">C24</text>
<text x="259.2" y="107.5">5%</text>
<text x="262.4" y="107.5">50V</text>
<text x="58" y="108.3" transform="rotate(-90 58 108.3)">TV9</text>
<text x="63" y="112.2" transform="rotate(-90 63 112.2)">PTVS5V0S1UR</text>
<text x="65.6" y="108.3" transform="rotate(-90 65.6 108.3)">TV7</text>
<text x="70.7" y="112.2" transform="rotate(-90 70.7 112.2)">PTVS5V0S1UR</text>
<text x="73.2" y="108.3" transform="rotate(-90 73.2 108.3)">TV8</text>
<text x="78.3" y="112.2" transform="rotate(-90 78.3 112.2)">PTVS5V0S1UR</text>
<text x="80.8" y="108.3" transform="rotate(-90 80.8 108.3)">TV4</text>
<text x="85.9" y="112.2" transform="rotate(-90 85.9 112.2)">PTVS5V0S1UR</text>
<text x="129.1" y="108.1" transform="rotate(-90 129.1 108.1)">1uF</text>
<text x="136.7" y="108.4" transform="rotate(-90 136.7 108.4)">PTVS5V0S1UR</text>
<text x="157" y="111.3">GND</text>
<text x="182" y="110.5">U1</text>
<text x="197.7" y="111.3">GND</text>
<text x="225.6" y="111.3">GND</text>
<text x="250.6" y="110.5">U2</text>
<text x="266.2" y="111.3">GND</text>
<text x="193.9" y="116.4">R35</text>
<text x="262.5" y="116.4">R40</text>
<text x="41.5" y="124">R21</text>
<text x="94.9" y="124">R26</text>
<text x="97.3" y="120.2">GND</text>
<text x="193.9" y="121.5">R34</text>
<text x="262.5" y="121.5">R39</text>
<text x="40" y="129.1">1.5k</text>
<text x="44.3" y="129.1">1%</text>
<text x="60.5" y="129.2" transform="rotate(-90 60.5 129.2)">50V</text>
<text x="72.6" y="131.7" transform="rotate(-90 72.6 131.7)">1%</text>
<text x="93.3" y="129.1">1.5k</text>
<text x="97.6" y="129.1">1%</text>
<text x="113.8" y="129.2" transform="rotate(-90 113.8 129.2)">50V</text>
<text x="125.9" y="131.7" transform="rotate(-90 125.9 131.7)">1%</text>
<text x="47.8" y="134.6" transform="rotate(-90 47.8 134.6)">TV15</text>
<text x="52.9" y="137.6" transform="rotate(-90 52.9 137.6)">PTVS5V0S1UR</text>
<text x="55.4" y="133.7" transform="rotate(-90 55.4 133.7)">C11</text>
<text x="60.5" y="137.3" transform="rotate(-90 60.5 137.3)">22nF</text>
<text x="60.5" y="132.5" transform="rotate(-90 60.5 132.5)">5%</text>
<text x="68.7" y="133.7" transform="rotate(-90 68.7 133.7)">R25</text>
<text x="72.6" y="134.6" transform="rotate(-90 72.6 134.6)">1k</text>
<text x="101.1" y="134.6" transform="rotate(-90 101.1 134.6)">TV12</text>
<text x="106.2" y="137.6" transform="rotate(-90 106.2 137.6)">PTVS5V0S1UR</text>
<text x="108.8" y="133.3" transform="rotate(-90 108.8 133.3)">C6</text>
<text x="113.8" y="137.3" transform="rotate(-90 113.8 137.3)">22nF</text>
<text x="113.8" y="132.5" transform="rotate(-90 113.8 132.5)">5%</text>
<text x="122.1" y="133.7" transform="rotate(-90 122.1 133.7)">R24</text>
<text x="125.9" y="134.6" transform="rotate(-90 125.9 134.6)">1k</text>
<text x="179.6" y="132.9">74LVC2T45DC</text>
<text x="183.8" y="134.8">R10</text>
<text x="248.2" y="132.9">74LVC2T45DC</text>
<text x="252.8" y="134.8">R8</text>
<text x="65.7" y="139.2">SB6</text>
<text x="119" y="139.2">SB5</text>
<text x="177.3" y="143">GND</text>
<text x="182.4" y="138.6">2k7</text>
<text x="186.3" y="138.6">1%</text>
<text x="245.9" y="143">GND</text>
<text x="251" y="138.6">2k7</text>
<text x="254.9" y="138.6">1%</text>
<text x="55.4" y="146.9">GND</text>
<text x="108.8" y="146.9">GND</text>
</g>
<g font-size="1.4" fill="#0f0f0f">
<text x="80.6" y="56.9">JNT_ESTOP_B</text>
<text x="80.8" y="59.4">JNT_ESTOP_A</text>
<text x="82.4" y="64.5">JNT_ENC_B</text>
<text x="82.5" y="62">JNT_ENC_A</text>
<text x="157.9" y="63.2">JNT_ENC_B</text>
<text x="228.8" y="63.2">JNT_SW_A</text>
<text x="158.1" y="68.3">JNT_ENC_A</text>
<text x="228.6" y="68.3">JNT_SW_B</text>
<text x="84.3" y="92.4">S2_ENC_B</text>
<text x="84.4" y="95">S2_ENC_A</text>
<text x="84.3" y="97.5">S1_ENC_B</text>
<text x="84.4" y="100.1">S1_ENC_A</text>
<text x="158.7" y="117.8">S2_ENC_A</text>
<text x="227.3" y="117.8">S1_ENC_A</text>
<text x="29.4" y="125.5">JNT_ESTOP_A</text>
<text x="71.3" y="125.5">JNT_SW_A</text>
<text x="82.5" y="125.5">JNT_ESTOP_B</text>
<text x="124.5" y="125.5">JNT_SW_B</text>
<text x="158.6" y="122.9">S2_ENC_B</text>
<text x="227.2" y="122.9">S1_ENC_B</text>
</g>
<g font-size="1.4" fill="#725600">
<text x="203.1" y="64.3">JOINT_ENC_B</text>
<text x="271.7" y="64.3">JOINT_SW_A</text>
<text x="203.1" y="69.4">JOINT_ENC_A</text>
<text x="271.7" y="69.4">JOINT_SW_B</text>
<text x="203.1" y="118.9">AUX2_ENC_A</text>
<text x="271.7" y="118.9">AUX1_ENC_A</text>
<text x="203.1" y="124">AUX2_ENC_B</text>
<text x="271.7" y="124">AUX1_ENC_B</text>
</g>
</svg>
